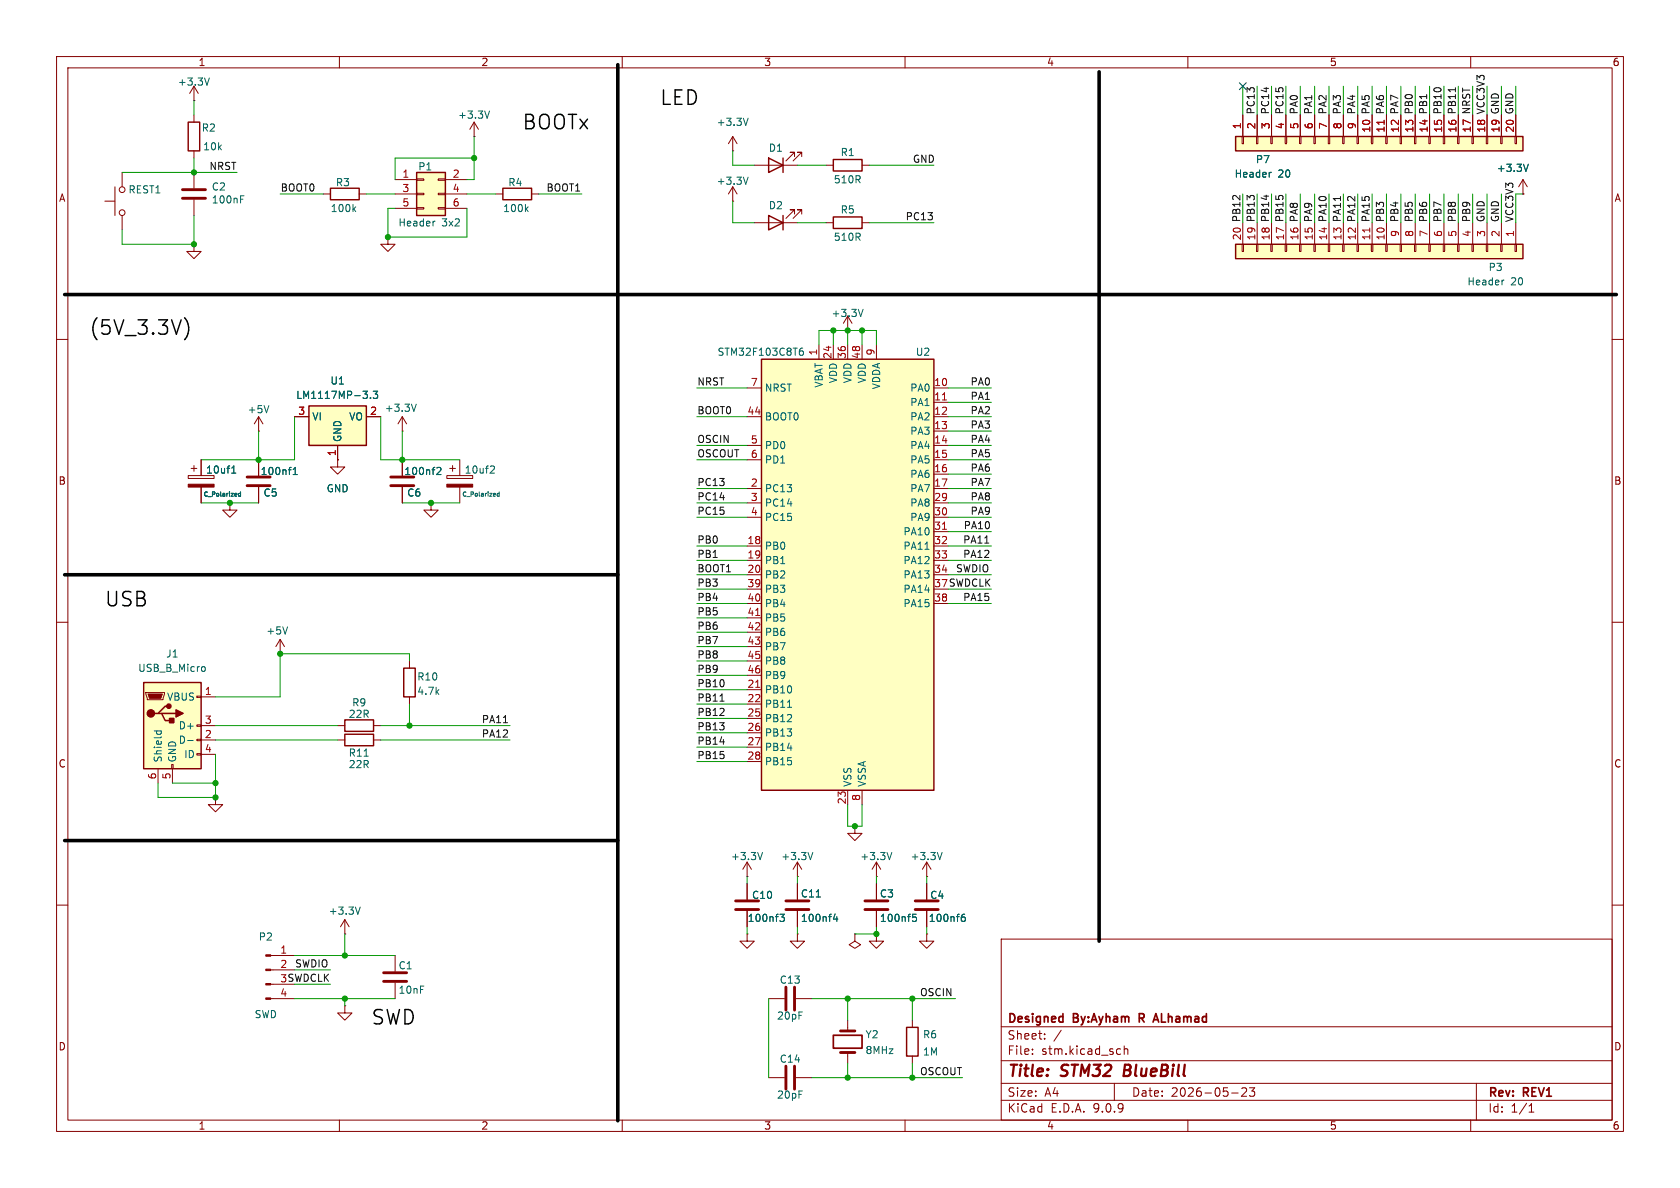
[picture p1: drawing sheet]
<svg xmlns="http://www.w3.org/2000/svg" width="297mm" height="210mm" viewBox="0 0 297 210" stroke-linecap="round" stroke-linejoin="round" font-family="sans-serif">
<g fill="none" stroke="#840000" stroke-width=".18">
<path d="M10 10h277v190h-277zM12 12h273v186h-273zM60 10v2M110 10v2M160 10v2M210 10v2M260 10v2M57.1 34.3h1.3M63.5 34.3h1.3M10 60h2M45.7 76.2h.1M45.7 73.7l-.7 1.2"/>
<path d="M45.7 73.7l.8 1.2M45.7 73.7v2.5M285 60h2M45.7 81.3v2.8M45.7 86.1v2.8M10 110h2M49.5 115.6h.1M49.5 113l-.7 1.3M49.5 113l.8 1.3M49.5 113v2.6M285 110h2M132.1 154.9h.1"/>
<path d="M132.1 152.4l-.8 1.3M132.1 152.4l.7 1.3M132.1 152.4v2.5M141 156.2v2.8M163.8 154.9h.1M163.8 152.4l-.7 1.3M163.8 152.4l.8 1.3M163.8 152.4v2.5M10 160h2M69.8 168.9v2.8M69.8 173.7v2.8M132.1 165.1v1.3h1.2l-1.2 1.2-1.3-1.2h1.3"/>
<path d="M132.1 165.1h.1M141 161v2.8M151.1 165.1v1.3l1 .6-1 .6-1-.6 1-.6M151.1 165.1h.1M177 166h108v32h-108zM285 160h2M60 198v2M110 198v2M135.9 190.5h2.8M140.7 190.5h2.8M160 198v2M177 194.5h108"/>
<path d="M177 191.5h108M177 187.5h108M177 181.5h108M182.5 186.3v.1M182.5 185.5v.1M184.7 183.6v.1M184.7 182.8v.1M187.6 182.1l-1.3 2M197 191.5v3M197.7 185.4l.4 .1M198.1 186.3l-.4 .1M198.7 185.5l.3-.1 .3 .1 .1 .9"/>
<path d="M198.7 184.9v1.5M210 198v2M217.7 193.2h1.2M219.5 192.4l.6-.1 .2 .1 .1 .3-.9 1.1h.9M220.9 192.3h.9l-.5 .6 .4 .1v.7l-.2 .1h-.4l-.2-.1M260 198v2M261 191.5v6.5M270.3 196.6h.9M270.3 195.5l.4-.4v1.5"/>
</g>
<path d="M198.9 188.2l-.3 2h.8" fill="none" stroke="#840000" stroke-width=".4"/>
<path d="M201.4 180h.6M202 179.2h-.6v1.5M203.8 180.7l.5-1.5 .5 1.5M204 180.3h.7" fill="none" stroke="#840000" stroke-width=".3"/>
<path d="M43.7 84.3h4.1M43.7 85.9h4.1M138.9 159.3h4.1M67.8 172h4.1M67.8 173.5h4.1M138.9 160.8h4.1M138.9 188.5v4M140.5 188.5v4" fill="none" stroke="#840000" stroke-width=".51"/>
<path d="M62.5 36.9l.4 .5M62.9 36.6l-.5 .4M47.5 71.7l-.4 1.3M51.8 83.9h.8M51.8 83l.4-.4v1.3M50.8 110.8l-.4 1.3M134.8 150.7l-.4 1.3M144.3 158.6h.7M166.6 150.7l-.5 1.3M147.6 161.6l-.3 .9h.8M147.9 162v.9" fill="none" stroke="#006464" stroke-width=".18"/>
<path d="M58.4 33.3h5.1v2h-5.1z" fill="none" stroke="#840000" stroke-width=".25"/>
<path d="M25.4 120.7h10.2v15.2h-10.2z" fill="#ffffc2"/>
<path d="M25.4 120.7h10.2v15.2h-10.2zM27.9 126.1h.7l.6 1.3h1.3M28.6 126.1h2.5M29.8 124.8h-.6l-1.3 1.3h-.6" fill="none" stroke="#840000" stroke-width=".25"/>
<g fill="none" stroke="#840000" stroke-width=".18">
<path d="M71.1 76.2h.1M71.1 73.7l-.7 1.2M71.1 73.7l.8 1.2M71.1 73.7v2.5M33.3 84.1h4.5v.5h-4.5zM33.8 82.8h1M34.3 82.3v1M35.6 81.3v2.8M35.6 86.1v2.8M40.6 88.9v1.3h1.3l-1.3 1.2-1.2-1.2h1.2M40.6 88.9h.1M59.7 81.3v1.3h1.3l-1.3 1.2-1.3-1.2h1.3"/>
<path d="M59.7 81.3h.1M25.8 122.4h3.3v.3l-.3 1h-2.8zM27.9 135.9v2.5M30.4 135.1h.2v.8h-.2zM30.5 135.9v2.5M34.8 123.1h.8v.2h-.8zM34.8 128.1h.8v.3h-.8zM34.8 130.7h.8v.2h-.8zM34.8 133.2h.8v.3h-.8zM35.6 123.2h2.5M35.6 128.3h2.5M35.6 130.8h2.5"/>
<path d="M35.6 133.4h2.5M141 154.9h.1M141 152.4l-.8 1.3M141 152.4l.7 1.3M141 152.4v2.5"/>
</g>
<g fill="#840000" stroke="#840000" stroke-width=".18">
<path d="M26.2 122.7h2.5l-.3 .7h-2z"/>
<path d="M33.3 85.6h4.5v.5h-4.5z"/>
</g>
<g fill="#840000" stroke="#840000" stroke-width=".25">
<path d="M30 127h.7v.8h-.7z"/>
<path d="M31.1 125.5l1.3 .6-1.3 .6z"/>
<circle cx="26.7" cy="126.1" r=".63"/>
<circle cx="29.8" cy="124.8" r=".38"/>
</g>
<path d="M73.6 71.4l-.4 1.3M41 83.6h.7M41 82.7l.3-.3v1.2M42.5 87v.7M42.5 87.2h-.2l-.1 .2v.3h.3M35.9 117.8l.3 .1 .1 .2-.1 .5-.3 .1M27.2 129.2h1.3M27.7 129.2v.4M28.5 129.2v.4M33.2 130.9h.9M143.7 150.7l-.4 1.3" fill="none" stroke="#006464" stroke-width=".18"/>
<path d="M54.6 71.8h10.2v6.9h-10.2z" fill="#ffffc2"/>
<path d="M88.9 33.3h5.1v2h-5.1zM54.6 71.8h10.2v6.9h-10.2zM71.4 118.1h2v5.1h-2zM61 127.3h5v2h-5zM61 129.8h5v2h-5zM160.3 181.6h2v5.1h-2z" fill="none" stroke="#840000" stroke-width=".25"/>
<g fill="none" stroke="#840000" stroke-width=".18">
<path d="M34.3 17.8h.1M34.3 15.2l-.8 1.3M34.3 15.2l.8 1.3M34.3 15.2v2.6M34.3 30.5v2.8M34.3 35.3v2.8M87.6 34.3h1.3M94 34.3h1.2M52.1 73.7h2.5M59.7 78.7v2.6M64.8 73.7h2.5M76.2 88.9v1.3h1.3l-1.3 1.2-1.3-1.2h1.3"/>
<path d="M76.2 88.9h.1M72.4 116.8v1.3M59.7 128.3h1.3M59.7 130.8h1.3M66 128.3h1.3M66 130.8h1.3M72.4 123.2v1.3M38.1 141v1.2h1.3l-1.3 1.3-1.3-1.3h1.3M38.1 141h.1M132.1 156.2v2.8M151.1 146.1v1.2h1.3l-1.3 1.3-1.2-1.3h1.2M151.1 146.1h.1"/>
<path d="M61 177.8v1.3h1.2l-1.2 1.2-1.3-1.2h1.3M61 177.8h.1M132.1 161v2.8M141 165.1v1.3h1.2l-1.2 1.2-1.3-1.2h1.3M141 165.1h.1M154.9 165.1v1.3h1.3l-1.3 1.2-1.2-1.2h1.2M154.9 165.1h.1M163.8 165.1v1.3h1.3l-1.3 1.2-1.2-1.2h1.2M163.8 165.1h.1M161.3 180.3v1.3M161.3 186.7v1.3"/>
</g>
<path d="M37 13.8l-.4 1.3M42.5 35.2h.5M42.5 34.6h.6M93 36.9l.4 .5M93.4 36.6l-.5 .4M64.2 69.2h.8l-.5 .4M64.9 69.8v.5M65.5 70.3v.1M66 69.2h.8l-.5 .4 .4 .2v.5l-.2 .1-.5-.1M64.4 133.7h.7M137.9 161.6h.8l-.5 .5 .4 .1 .1 .4-.3 .3h-.3" fill="none" stroke="#006464" stroke-width=".18"/>
<path d="M32.3 33.5h4M32.3 35.1h4M130 159.3h4.1M130 160.8h4.1" fill="none" stroke="#840000" stroke-width=".51"/>
<path d="M134.6 63.5h30.5v76.2h-30.5z" fill="#ffffc2"/>
<path d="M33.3 21.6h2v5.1h-2zM134.6 63.5h30.5v76.2h-30.5z" fill="none" stroke="#840000" stroke-width=".25"/>
<g fill="none" stroke="#840000" stroke-width=".18">
<path d="M18.5 35.6h1.8M20.3 33v5.1M21.6 30.5v2.5M21.6 38.1v2.5M34.3 20.3v1.3M34.3 26.7v1.2M83.8 24.1h.1M83.8 21.6l-.7 1.3M83.8 21.6l.8 1.3M83.8 21.6v2.5M129.5 26.7h.1M129.5 24.1l-.7 1.3"/>
<path d="M129.5 24.1l.8 1.3M129.5 24.1v2.6M34.3 43.2v1.3h1.3l-1.3 1.2-1.3-1.2h1.3M34.3 43.2h.1M68.6 41.9v1.3h1.2l-1.2 1.3-1.3-1.3h1.3M68.6 41.9h.1M132.1 68.6h2.5M132.1 73.7h2.5M132.1 78.7h2.5M144.8 61v2.5M147.3 61v2.5M149.9 61v2.5"/>
<path d="M152.4 61v2.5M154.9 61v2.5M165.1 68.6h2.5M165.1 73.7h2.5M165.1 78.7h2.5M165.1 71.1h2.5M165.1 76.2h2.5M132.1 81.3h2.5M132.1 86.4h2.5M132.1 88.9h2.5M132.1 91.4h2.5M132.1 96.5h2.5"/>
<path d="M132.1 99.1h2.5M165.1 81.3h2.5M165.1 86.4h2.5M165.1 88.9h2.5M165.1 91.4h2.5M165.1 96.5h2.5M165.1 99.1h2.5M165.1 83.8h2.5M165.1 94h2.5M132.1 101.6h2.5M132.1 104.1h2.5M132.1 106.7h2.5"/>
<path d="M132.1 109.2h2.5M132.1 111.8h2.5M132.1 114.3h2.5M132.1 116.8h2.5M132.1 119.4h2.5M165.1 101.6h2.5M165.1 106.7h2.5M132.1 121.9h2.5M132.1 124.5h2.5M132.1 127h2.5M132.1 129.5h2.5M132.1 132.1h2.5"/>
<path d="M132.1 134.6h2.5M149.9 139.7v2.5M152.4 139.7v2.5M154.9 154.9h.1M154.9 152.4v2.5M154.9 156.2v2.8M154.9 152.4l-.7 1.3M154.9 152.4l.8 1.3M163.8 156.2v2.8M47.9 168.9h4.2M47.9 171.5h4.2M47.9 174h4.2"/>
<path d="M47.9 176.5h4.2M61 165.1h.1M61 162.6l-.8 1.2M61 162.6l.7 1.2M61 162.6v2.5M135.9 176.5h2.8M140.7 176.5h2.8M154.9 161v2.8M163.8 161v2.8M149.9 180.3v1.9M149.9 186.1v1.9"/>
<circle cx="21.6" cy="37.6" r=".51"/>
<circle cx="21.6" cy="33.5" r=".51"/>
</g>
<path d="M166.6 70.7h.7M166.6 93.6h.7M133.6 108.8h.7M133.6 121.5h.7" fill="none" stroke="#a90000" stroke-width=".18"/>
<path d="M86.5 19.6l-.4 1.3M132.3 20.9l-.5 1.3M141.3 62.3l.3-.3h.2l.2 .3v.3l-.2 .2-.4-.1-.1-.1M141.9 61.5l-.3 .1-.3 .5M163.5 97.1h.7M139.2 125h.7M157.7 150.7l-.5 1.3M63.7 160.3l-.4 1.3M161.4 161.6h.6M161.4 162.2l.4-.1 .2 .2-.1 .5h-.5M170 162.2l.4-.1 .3 .2-.2 .5-.3 .1-.2-.1M170.5 161.6l-.3 .1-.2 .2" fill="none" stroke="#006464" stroke-width=".18"/>
<g fill="#840000" stroke="#840000" stroke-width=".18">
<path d="M47 168.8h.9v.2h-.9z"/>
<path d="M47 171.3h.9v.3h-.9z"/>
<path d="M47 173.9h.9v.2h-.9z"/>
<path d="M47 176.4h.9v.3h-.9z"/>
</g>
<path d="M152.9 159.3h4.1M161.8 159.3h4.1M138.9 174.5v4.1M140.5 174.5v4.1M152.9 160.8h4.1M161.8 160.8h4.1M148.6 182.2h2.5M148.6 186.1h2.5" fill="none" stroke="#840000" stroke-width=".51"/>
<path d="M147.3 183h5.1v2.3h-5.1z" fill="none" stroke="#840000" stroke-width=".3"/>
<path d="M73.7 30.5h5v7.6h-5z" fill="#ffffc2"/>
<path d="M73.7 30.5h5v7.6h-5zM135.9 38.1l2.5 1.3-2.5 1.2zM135.9 27.9l2.5 1.3-2.5 1.3zM138.4 27.9v2.6M138.4 38.1v2.5M147.3 28.2h5.1v2h-5.1zM147.3 38.4h5.1v2h-5.1z" fill="none" stroke="#840000" stroke-width=".25"/>
<g fill="none" stroke="#840000" stroke-width=".18">
<path d="M69.8 31.8h3.9M69.8 34.3h3.9M69.8 36.8h3.9M73.7 31.6h1.2v.3h-1.2zM73.7 34.2h1.2v.2h-1.2zM73.7 36.7h1.2v.3h-1.2zM77.5 31.6h1.2v.3h-1.2zM77.5 34.2h1.2v.2h-1.2zM77.5 36.7h1.2v.3h-1.2zM78.7 31.8h3.8M78.7 34.3h3.8M78.7 36.8h3.8"/>
<path d="M129.5 35.6h.1M129.5 33l-.7 1.3M129.5 33l.8 1.3M129.5 33v2.6M133.3 39.4h7.7M133.3 29.2h7.7M140.5 37.8v-.7h-.8h.8l-1.6 1.5M140.5 27.7v-.8h-.8h.8l-1.6 1.5M141.7 37.8v-.7h-.7h.7l-1.5 1.5M141.7 27.7v-.8h-.7h.7l-1.5 1.5M146 39.4h1.3M146 29.2h1.3"/>
<path d="M152.4 39.4h1.3M152.4 29.2h1.3M269.2 34.3h.1M269.2 31.8l-.7 1.2M269.2 31.8l.8 1.2M269.2 31.8v2.5M149.9 58.4h.1M149.9 55.9l-.8 1.3M149.9 55.9l.7 1.3M149.9 55.9v2.5M71.1 81.3v2.8M71.1 86.1v2.8"/>
<path d="M79 84.1h4.6v.5h-4.6zM79.5 82.8h1M80 82.3v1M81.3 81.3v2.8M81.3 86.1v2.8"/>
</g>
<path d="M76.9 39.1l-.2 .1M132.3 31.3l-.5 1.3M270.2 29l-.4 1.3M152.6 54.7l-.4 1.3M77.3 82.7l.4-.1 .3 .4-.8 .9h.8M86.9 82.4h.4l.1 .3-.8 .9h.8M88.2 87v.7M88.2 87.2h-.2l-.1 .2 .1 .3h.2" fill="none" stroke="#006464" stroke-width=".18"/>
<path d="M69.1 84.3h4.1M69.1 85.9h4.1" fill="none" stroke="#840000" stroke-width=".51"/>
<path d="M79 85.6h4.6v.5h-4.6z" fill="#840000" stroke="#840000" stroke-width=".18"/>
<path d="M218.4 24.1h50.8v2.6h-50.8z" fill="#ffffc2"/>
<path d="M218.4 24.1h50.8v2.6h-50.8z" fill="none" stroke="#840000" stroke-width=".25"/>
<g fill="none" stroke="#840000" stroke-width=".18">
<path d="M219.6 24.1h.2v1.3h-.2zM219.7 20.3v3.8M222.1 24.1h.3v1.3h-.3zM222.2 20.3v3.8M224.7 24.1h.2v1.3h-.2zM224.8 20.3v3.8M227.2 24.1h.3v1.3h-.3zM227.3 20.3v3.8M229.7 24.1h.3v1.3h-.3zM229.9 20.3v3.8M232.3 24.1h.2v1.3h-.2zM232.4 20.3v3.8"/>
<path d="M234.8 24.1h.3v1.3h-.3zM234.9 20.3v3.8M237.4 24.1h.2v1.3h-.2zM237.5 20.3v3.8M239.9 24.1h.3v1.3h-.3zM240 20.3v3.8M242.4 24.1h.3v1.3h-.3zM242.6 20.3v3.8M245 24.1h.2v1.3h-.2zM245.1 20.3v3.8M247.5 24.1h.3v1.3h-.3zM247.6 20.3v3.8"/>
<path d="M250.1 24.1h.2v1.3h-.2zM250.2 20.3v3.8M252.6 24.1h.3v1.3h-.3zM252.7 20.3v3.8M255.1 24.1h.3v1.3h-.3zM255.3 20.3v3.8M257.7 24.1h.2v1.3h-.2zM257.8 20.3v3.8M260.2 24.1h.3v1.3h-.3zM260.3 20.3v3.8M262.8 24.1h.2v1.3h-.2zM262.9 20.3v3.8"/>
<path d="M265.3 24.1h.3v1.3h-.3zM265.4 20.3v3.8M267.8 24.1h.3v1.3h-.3zM268 20.3v3.8"/>
</g>
<path d="M244.7 21.3v.7" fill="none" stroke="#a90000" stroke-width=".18"/>
<path d="M224.7 30.5h-.2" fill="none" stroke="#006464" stroke-width=".18"/>
<path d="M218.4 43.2h50.8v2.5h-50.8z" fill="#ffffc2"/>
<path d="M218.4 43.2h50.8v2.5h-50.8z" fill="none" stroke="#840000" stroke-width=".25"/>
<g fill="none" stroke="#840000" stroke-width=".18">
<path d="M219.7 20.3v3.8M219.7 39.4v3.8M222.2 20.3v3.8M222.2 39.4v3.8M224.8 20.3v3.8M224.8 39.4v3.8M227.3 20.3v3.8M227.3 39.4v3.8M229.9 20.3v3.8M229.9 39.4v3.8M232.4 20.3v3.8M232.4 39.4v3.8"/>
<path d="M234.9 20.3v3.8M234.9 39.4v3.8M237.5 20.3v3.8M237.5 39.4v3.8M240 20.3v3.8M240 39.4v3.8M242.6 20.3v3.8M242.6 39.4v3.8M245.1 20.3v3.8M245.1 39.4v3.8M247.6 20.3v3.8M247.6 39.4v3.8"/>
<path d="M250.2 20.3v3.8M250.2 39.4v3.8M252.7 20.3v3.8M252.7 39.4v3.8M255.3 20.3v3.8M255.3 39.4v3.8M257.8 20.3v3.8M257.8 39.4v3.8M260.3 20.3v3.8M260.3 39.4v3.8M262.9 20.3v3.8M262.9 39.4v3.8"/>
<path d="M265.4 20.3v3.8M265.4 39.4v3.8M268 20.3v3.8M268 39.4v3.8M269.2 34.3h.1M219.6 43.2h.2v1.3h-.2zM222.1 43.2h.3v1.3h-.3zM224.7 43.2h.2v1.3h-.2zM227.2 43.2h.3v1.3h-.3zM229.7 43.2h.3v1.3h-.3zM232.3 43.2h.2v1.3h-.2zM234.8 43.2h.3v1.3h-.3z"/>
<path d="M237.4 43.2h.2v1.3h-.2zM239.9 43.2h.3v1.3h-.3zM242.4 43.2h.3v1.3h-.3zM245 43.2h.2v1.3h-.2zM247.5 43.2h.3v1.3h-.3zM250.1 43.2h.2v1.3h-.2zM252.6 43.2h.3v1.3h-.3zM255.1 43.2h.3v1.3h-.3zM257.7 43.2h.2v1.3h-.2zM260.2 43.2h.3v1.3h-.3zM262.8 43.2h.2v1.3h-.2zM265.3 43.2h.3v1.3h-.3z"/>
<path d="M267.8 43.2h.3v1.3h-.3zM52.1 73.7h2.5M59.7 78.7v2.6M64.8 73.7h2.5M35.6 81.3v2.8M35.6 86.1v2.8M40.6 88.9h.1M45.7 81.3v2.8M45.7 86.1v2.8M59.7 81.3h.1M71.1 81.3v2.8M71.1 86.1v2.8"/>
<path d="M76.2 88.9h.1M132.1 156.2v2.8M141 156.2v2.8M154.9 156.2v2.8M163.8 156.2v2.8M132.1 161v2.8M141 161v2.8M154.9 161v2.8M163.8 161v2.8"/>
</g>
<path d="M244.7 21.3v.7M242.2 40.3v.7" fill="none" stroke="#a90000" stroke-width=".18"/>
<g fill="none" stroke="#006464" stroke-width=".18">
<path d="M224.7 30.5h-.2M270.2 29l-.4 1.3M265.9 49.5l-.2 .1M64.2 69.2h.8l-.5 .4M64.9 69.8v.5M65.5 70.3v.1M66 69.2h.8l-.5 .4 .4 .2v.5l-.2 .1-.5-.1M41 83.6h.7M41 82.7l.3-.3v1.2M42.5 87v.7M42.5 87.2h-.2l-.1 .2v.3h.3M51.8 83.9h.8"/>
<path d="M51.8 83l.4-.4v1.3M77.3 82.7l.4-.1 .3 .4-.8 .9h.8M144.3 158.6h.7M137.9 161.6h.8l-.5 .5 .4 .1 .1 .4-.3 .3h-.3M147.6 161.6l-.3 .9h.8M147.9 162v.9M161.4 161.6h.6M161.4 162.2l.4-.1 .2 .2-.1 .5h-.5M170 162.2l.4-.1 .3 .2-.2 .5-.3 .1-.2-.1M170.5 161.6l-.3 .1-.2 .2"/>
</g>
<path d="M257.3 15.5v.7M237 34.7v.8M174.1 96h.7M89 127.8h.7M127.3 123.9h.7" fill="none" stroke="#0f0f0f" stroke-width=".18"/>
<path d="M109.2 11.4v186.7M194.3 12.7v153.7M11.4 52.1h274.3M11.4 101.6h97.8M11.4 148.6h97.8" fill="none" stroke="#000" stroke-width=".63"/>
<g fill="none" stroke="#009600" stroke-width=".18">
<path d="M34.3 17.8v2.5M219.7 15.2v5.1M222.2 15.2v5.1M224.8 15.2v5.1M227.3 15.2v5.1M229.9 15.2v5.1M232.4 15.2v5.1M234.9 15.2v5.1M237.5 15.2v5.1M240 15.2v5.1M242.6 15.2v5.1M245.1 15.2v5.1"/>
<path d="M247.6 15.2v5.1M250.2 15.2v5.1M252.7 15.2v5.1M255.3 15.2v5.1M257.8 15.2v5.1M260.3 15.2v5.1M262.9 15.2v5.1M265.4 15.2v5.1M268 15.2v5.1M21.6 30.5h20.3M34.3 38.1v5.1h-12.7v-2.6M34.3 27.9v2.6"/>
<path d="M49.5 34.3h7.6M64.8 34.3h5M69.8 36.8h-1.2v5.1h13.9v-5.1M82.5 34.3h5.1M83.8 24.1v7.7h-1.3M83.8 27.9h-14v3.9M95.2 34.3h7.7M129.5 26.7v2.5h3.8M129.5 35.6v3.8h3.8M141 29.2h5M141 39.4h5M153.7 29.2h11.4"/>
<path d="M153.7 39.4h11.4M219.7 34.3v5.1M222.2 34.3v5.1M224.8 34.3v5.1M227.3 34.3v5.1M229.9 34.3v5.1M232.4 34.3v5.1M234.9 34.3v5.1M237.5 34.3v5.1M240 34.3v5.1M242.6 34.3v5.1M245.1 34.3v5.1"/>
<path d="M247.6 34.3v5.1M250.2 34.3v5.1M252.7 34.3v5.1M255.3 34.3v5.1M257.8 34.3v5.1M260.3 34.3v5.1M262.9 34.3v5.1M265.4 34.3v5.1M269.2 34.3h-1.2v5.1M147.3 58.4v2.6M149.9 58.4v2.6M152.4 58.4v2.6"/>
<path d="M45.7 76.2v5.1M52.1 73.7v7.6h-16.5M67.3 73.7v7.6h14M71.1 76.2v5.1M123.2 68.6h8.9M123.2 73.7h8.9M123.2 78.7h8.9M144.8 61v-2.6h10.1v2.6M167.6 68.6h7.7M167.6 76.2h7.7M167.6 73.7h7.7M167.6 71.1h7.7"/>
<path d="M167.6 78.7h7.7M35.6 88.9h10.1M71.1 88.9h10.2M123.2 99.1h8.9M123.2 81.3h8.9M123.2 88.9h8.9M123.2 86.4h8.9M123.2 91.4h8.9M123.2 96.5h8.9M167.6 99.1h7.7M167.6 81.3h7.7M167.6 88.9h7.7"/>
<path d="M167.6 86.4h7.7M167.6 83.8h7.7M167.6 94h7.7M167.6 91.4h7.7M167.6 96.5h7.7M72.4 116.8v-1.2h-22.9v7.6h-11.4M123.2 119.4h8.9M123.2 116.8h8.9M123.2 111.8h8.9M123.2 114.3h8.9M123.2 101.6h8.9M123.2 109.2h8.9"/>
<path d="M123.2 106.7h8.9M123.2 104.1h8.9M167.6 101.6h7.7M167.6 106.7h7.7M167.6 104.1h7.7M30.5 138.4h7.6M38.1 133.4v7.6h-10.2v-2.6M38.1 130.8h21.6M38.1 128.3h21.6M67.3 130.8h22.9M67.3 128.3h22.9M72.4 124.5v3.8"/>
<path d="M123.2 124.5h8.9M123.2 121.9h8.9M123.2 127h8.9M123.2 129.5h8.9M123.2 132.1h8.9M123.2 134.6h8.9M132.1 154.9v1.3M141 154.9v1.3M149.9 142.2v3.9h2.5v-3.9M154.9 154.9v1.3M163.8 154.9v1.3M52.1 168.9h17.7"/>
<path d="M52.1 176.5h17.7M52.1 174h6.3M52.1 171.5h6.3M61 165.1v3.8M61 176.5v1.3M132.1 163.8v1.3M135.9 176.5v14M141 163.8v1.3M143.5 176.5h25.4M149.9 176.5v3.8M154.9 163.8v1.3h-3.8M161.3 176.5v3.8"/>
<path d="M163.8 163.8v1.3M143.5 190.5h26.7M149.9 188v2.5M161.3 188v2.5"/>
</g>
<path d="M219.1 14.6l1.2 1.2M220.3 14.6l-1.2 1.2" fill="none" stroke="#000084" stroke-width=".18"/>
<path d="M32.6 56.2a2.91 2.91 0 0 1 0 3.8" fill="none" stroke="#000" stroke-width=".25"/>
<g fill="#009600" stroke="#009600" stroke-width=".18">
<circle cx="49.5" cy="115.6" r=".46"/>
<circle cx="38.1" cy="141" r=".46"/>
<circle cx="61" cy="176.5" r=".46"/>
<circle cx="38.1" cy="138.4" r=".46"/>
<circle cx="61" cy="168.9" r=".46"/>
<circle cx="149.9" cy="176.5" r=".46"/>
<circle cx="154.9" cy="165.1" r=".46"/>
<circle cx="149.9" cy="190.5" r=".46"/>
<circle cx="161.3" cy="190.5" r=".46"/>
<circle cx="161.3" cy="176.5" r=".46"/>
<circle cx="72.4" cy="128.3" r=".46"/>
<circle cx="76.2" cy="88.9" r=".46"/>
<circle cx="45.7" cy="81.3" r=".46"/>
<circle cx="40.6" cy="88.9" r=".46"/>
<circle cx="34.3" cy="43.2" r=".46"/>
<circle cx="34.3" cy="30.5" r=".46"/>
<circle cx="151.1" cy="146.1" r=".46"/>
<circle cx="68.6" cy="41.9" r=".46"/>
<circle cx="83.8" cy="27.9" r=".46"/>
<circle cx="71.1" cy="81.3" r=".46"/>
<circle cx="149.9" cy="58.4" r=".46"/>
<circle cx="152.4" cy="58.4" r=".46"/>
<circle cx="147.3" cy="58.4" r=".46"/>
</g>
<g font-size="3.5">
<text x="92.2" y="23.2">BOOTx</text>
<text x="116.6" y="18.9">LED</text>
<text x="15.7" y="59.6">(5V_3.3V)</text>
<text x="18.4" y="107.6">USB</text>
<text x="65.5" y="181.5">SWD</text>
</g>
<g font-size="2.8" fill="#840000">
<text x="178" y="190.9">Title:</text>
<text x="187.7" y="190.9">STM32</text>
<text x="199.5" y="190.9">BlueBill</text>
</g>
<g font-size="2.1" fill="#840000">
<text x="178" y="184">Sheet:</text>
<text x="178" y="181.2">Designed</text>
<text x="189.8" y="181.2">By:Ayham</text>
<text x="202.1" y="181.2">R</text>
<text x="205.3" y="181.2">ALhamad</text>
<text x="178" y="186.7">File:</text>
<text x="184.1" y="186.7">stm.kicad_sch</text>
<text x="178" y="196.9">KiCad</text>
<text x="178" y="194.1">Size:</text>
<text x="184.7" y="194.1">A4</text>
<text x="185.7" y="196.9">E.D.A.</text>
<text x="193.3" y="196.9">9.0.9</text>
<text x="200" y="194.1">Date:</text>
<text x="207" y="194.1">2026-05-23</text>
<text x="263" y="194.3">Rev:</text>
<text x="263" y="196.9">Id:</text>
<text x="267.1" y="196.9">1/1</text>
<text x="269.4" y="194.3">REV1</text>
</g>
<g font-size="1.8" fill="#840000">
<text x="35" y="11.9">1</text>
<text x="85" y="11.9">2</text>
<text x="135" y="11.9">3</text>
<text x="185" y="11.9">4</text>
<text x="235" y="11.9">5</text>
<text x="285" y="11.9">6</text>
<text x="10.3" y="35.9">A</text>
<text x="285.3" y="35.9">A</text>
<text x="10.3" y="85.9">B</text>
<text x="285.3" y="85.9">B</text>
<text x="10.3" y="135.9">C</text>
<text x="285.3" y="135.9">C</text>
<text x="10.3" y="185.9">D</text>
<text x="285.3" y="185.9">D</text>
<text x="35" y="199.9">1</text>
<text x="85" y="199.9">2</text>
<text x="135" y="199.9">3</text>
<text x="185" y="199.9">4</text>
<text x="235" y="199.9">5</text>
<text x="285" y="199.9">6</text>
</g>
<g font-size="1.8" fill="#006464">
<text x="31.3" y="15.3">+3.3V</text>
<text x="35.6" y="23.5">R2</text>
<text x="80.9" y="21.2">+3.3V</text>
<text x="126.6" y="22.5">+3.3V</text>
<text x="35.8" y="26.8">10k</text>
<text x="135.8" y="27">D1</text>
<text x="148.5" y="27.8">R1</text>
<text x="221.9" y="29.1">P7</text>
<text x="22.6" y="34.4">REST1</text>
<text x="37.3" y="33.9">C2</text>
<text x="59.3" y="33.1">R3</text>
<text x="73.8" y="30.3">P1</text>
<text x="89.8" y="33.1">R4</text>
<text x="126.6" y="32.9">+3.3V</text>
<text x="147.3" y="32.6">510R</text>
<text x="218.2" y="31.6">Header</text>
<text x="225.9" y="31.6">20</text>
<text x="264.5" y="30.6">+3.3V</text>
<text x="37.3" y="36.2">100nF</text>
<text x="58.4" y="37.7">100k</text>
<text x="70.3" y="40.2">Header</text>
<text x="78.1" y="40.2">3x2</text>
<text x="88.9" y="37.7">100k</text>
<text x="135.8" y="37.2">D2</text>
<text x="148.5" y="37.9">R5</text>
<text x="147.3" y="42.8">510R</text>
<text x="259.3" y="50.6">Header</text>
<text x="263.1" y="48.1">P3</text>
<text x="267.1" y="50.6">20</text>
<text x="146.9" y="56.2">+3.3V</text>
<text x="126.8" y="63.1">STM32F103C8T6</text>
<text x="161.8" y="63.1">U2</text>
<text x="52.3" y="70.7">LM1117MP-3.3</text>
<text x="58.3" y="68.2">U1</text>
<text x="135.1" y="69.4">NRST</text>
<text x="145.6" y="68.6" transform="rotate(-90 145.6 68.6)">VBAT</text>
<text x="148.2" y="67.8" transform="rotate(-90 148.2 67.8)">VDD</text>
<text x="150.7" y="67.8" transform="rotate(-90 150.7 67.8)">VDD</text>
<text x="153.3" y="67.8" transform="rotate(-90 153.3 67.8)">VDD</text>
<text x="155.8" y="68.9" transform="rotate(-90 155.8 68.9)">VDDA</text>
<text x="160.8" y="69.4">PA0</text>
<text x="160.8" y="72">PA1</text>
<text x="43.7" y="73.3">+5V</text>
<text x="55.1" y="74.5">VI</text>
<text x="61.6" y="74.5">VO</text>
<text x="67.9" y="73">+3.3V</text>
<text x="135.1" y="74.5">BOOT0</text>
<text x="160.8" y="74.5">PA2</text>
<text x="160.8" y="77.1">PA3</text>
<text x="36.3" y="83.9">10uf1</text>
<text x="60.6" y="78.2" transform="rotate(-90 60.6 78.2)">GND</text>
<text x="82.1" y="83.9">10uf2</text>
<text x="135.1" y="79.6">PD0</text>
<text x="135.1" y="82.1">PD1</text>
<text x="160.8" y="79.6">PA4</text>
<text x="160.8" y="82.1">PA5</text>
<text x="46" y="84.2">100nf1</text>
<text x="46.5" y="88">C5</text>
<text x="57.7" y="87.2">GND</text>
<text x="71.4" y="84.2">100nf2</text>
<text x="71.9" y="88">C6</text>
<text x="135.1" y="87.2">PC13</text>
<text x="135.1" y="89.8">PC14</text>
<text x="160.8" y="84.7">PA6</text>
<text x="160.8" y="87.2">PA7</text>
<text x="160.8" y="89.8">PA8</text>
<text x="135.1" y="92.3">PC15</text>
<text x="159.6" y="94.8">PA10</text>
<text x="160.8" y="92.3">PA9</text>
<text x="135.1" y="97.4">PB0</text>
<text x="135.1" y="99.9">PB1</text>
<text x="159.6" y="97.4">PA11</text>
<text x="159.6" y="99.9">PA12</text>
<text x="135.1" y="102.5">PB2</text>
<text x="135.1" y="105">PB3</text>
<text x="135.1" y="107.5">PB4</text>
<text x="159.6" y="102.5">PA13</text>
<text x="159.6" y="105">PA14</text>
<text x="159.6" y="107.5">PA15</text>
<text x="47" y="112.4">+5V</text>
<text x="135.1" y="110.1">PB5</text>
<text x="135.1" y="112.6">PB6</text>
<text x="24.3" y="119">USB_B_Micro</text>
<text x="29.3" y="116.4">J1</text>
<text x="135.1" y="115.2">PB7</text>
<text x="135.1" y="117.7">PB8</text>
<text x="29.4" y="124.1">VBUS</text>
<text x="62.2" y="125.1">R9</text>
<text x="73.7" y="123">4.7k</text>
<text x="73.7" y="120.5">R10</text>
<text x="135.1" y="120.2">PB9</text>
<text x="135.1" y="122.8">PB10</text>
<text x="135.1" y="125.3">PB11</text>
<text x="31.5" y="129.1">D+</text>
<text x="31.5" y="131.7">D-</text>
<text x="61.6" y="127.1">22R</text>
<text x="135.1" y="127.9">PB12</text>
<text x="135.1" y="130.4">PB13</text>
<text x="28.8" y="134.9" transform="rotate(-90 28.8 134.9)">Shield</text>
<text x="31.3" y="134.9" transform="rotate(-90 31.3 134.9)">GND</text>
<text x="32.5" y="134.2">ID</text>
<text x="61.6" y="134">R11</text>
<text x="61.6" y="136">22R</text>
<text x="135.1" y="132.9">PB14</text>
<text x="135.1" y="135.5">PB15</text>
<text x="150.7" y="139.2" transform="rotate(-90 150.7 139.2)">VSS</text>
<text x="153.3" y="139.2" transform="rotate(-90 153.3 139.2)">VSSA</text>
<text x="129.1" y="152.2">+3.3V</text>
<text x="138" y="152.2">+3.3V</text>
<text x="152" y="152.2">+3.3V</text>
<text x="160.9" y="152.2">+3.3V</text>
<text x="58" y="161.9">+3.3V</text>
<text x="132.9" y="159.1">C10</text>
<text x="141.5" y="158.9">C11</text>
<text x="155.5" y="158.9">C3</text>
<text x="164.3" y="159.1">C4</text>
<text x="45.6" y="166.5">P2</text>
<text x="132.1" y="163.2">100nf3</text>
<text x="141.5" y="163.2">100nf4</text>
<text x="155.5" y="163.2">100nf5</text>
<text x="164.1" y="163.2">100nf6</text>
<text x="70.4" y="171.6">C1</text>
<text x="70.4" y="175.9">10nF</text>
<text x="137.8" y="174.1">C13</text>
<text x="44.9" y="180.2">SWD</text>
<text x="137.3" y="180.4">20pF</text>
<text x="152.9" y="183.7">Y2</text>
<text x="163.1" y="183.7">R6</text>
<text x="137.8" y="188.1">C14</text>
<text x="152.9" y="186.5">8MHz</text>
<text x="163.1" y="186.8">1M</text>
<text x="137.3" y="194.4">20pF</text>
</g>
<g font-size="1.8" fill="#a90000">
<text x="219.5" y="22.9" transform="rotate(-90 219.5 22.9)">1</text>
<text x="222" y="22.9" transform="rotate(-90 222 22.9)">2</text>
<text x="224.5" y="22.9" transform="rotate(-90 224.5 22.9)">3</text>
<text x="227.1" y="22.9" transform="rotate(-90 227.1 22.9)">4</text>
<text x="229.6" y="22.9" transform="rotate(-90 229.6 22.9)">5</text>
<text x="232.2" y="22.9" transform="rotate(-90 232.2 22.9)">6</text>
<text x="234.7" y="22.9" transform="rotate(-90 234.7 22.9)">7</text>
<text x="237.2" y="22.9" transform="rotate(-90 237.2 22.9)">8</text>
<text x="239.8" y="22.9" transform="rotate(-90 239.8 22.9)">9</text>
<text x="242.3" y="23.5" transform="rotate(-90 242.3 23.5)">10</text>
<text x="244.9" y="23.5" transform="rotate(-90 244.9 23.5)">11</text>
<text x="247.4" y="23.5" transform="rotate(-90 247.4 23.5)">12</text>
<text x="249.9" y="23.5" transform="rotate(-90 249.9 23.5)">13</text>
<text x="252.5" y="23.5" transform="rotate(-90 252.5 23.5)">14</text>
<text x="255" y="23.5" transform="rotate(-90 255 23.5)">15</text>
<text x="257.6" y="23.5" transform="rotate(-90 257.6 23.5)">16</text>
<text x="260.1" y="23.5" transform="rotate(-90 260.1 23.5)">17</text>
<text x="262.6" y="23.5" transform="rotate(-90 262.6 23.5)">18</text>
<text x="265.2" y="23.5" transform="rotate(-90 265.2 23.5)">19</text>
<text x="267.7" y="23.5" transform="rotate(-90 267.7 23.5)">20</text>
<text x="71" y="31.5">1</text>
<text x="71" y="34">3</text>
<text x="79.9" y="31.5">2</text>
<text x="79.9" y="34">4</text>
<text x="71" y="36.6">5</text>
<text x="79.9" y="36.6">6</text>
<text x="247.4" y="42" transform="rotate(-90 247.4 42)">9</text>
<text x="249.9" y="42" transform="rotate(-90 249.9 42)">8</text>
<text x="252.5" y="42" transform="rotate(-90 252.5 42)">7</text>
<text x="255" y="42" transform="rotate(-90 255 42)">6</text>
<text x="257.6" y="42" transform="rotate(-90 257.6 42)">5</text>
<text x="260.1" y="42" transform="rotate(-90 260.1 42)">4</text>
<text x="262.6" y="42" transform="rotate(-90 262.6 42)">3</text>
<text x="265.2" y="42" transform="rotate(-90 265.2 42)">2</text>
<text x="267.7" y="42" transform="rotate(-90 267.7 42)">1</text>
<text x="219.5" y="42.6" transform="rotate(-90 219.5 42.6)">20</text>
<text x="222" y="42.6" transform="rotate(-90 222 42.6)">19</text>
<text x="224.5" y="42.6" transform="rotate(-90 224.5 42.6)">18</text>
<text x="227.1" y="42.6" transform="rotate(-90 227.1 42.6)">17</text>
<text x="229.6" y="42.6" transform="rotate(-90 229.6 42.6)">16</text>
<text x="232.2" y="42.6" transform="rotate(-90 232.2 42.6)">15</text>
<text x="234.7" y="42.6" transform="rotate(-90 234.7 42.6)">14</text>
<text x="237.2" y="42.6" transform="rotate(-90 237.2 42.6)">13</text>
<text x="239.8" y="42.6" transform="rotate(-90 239.8 42.6)">12</text>
<text x="242.3" y="42.6" transform="rotate(-90 242.3 42.6)">11</text>
<text x="244.9" y="42.6" transform="rotate(-90 244.9 42.6)">10</text>
<text x="144.5" y="62.9" transform="rotate(-90 144.5 62.9)">1</text>
<text x="147.1" y="63.5" transform="rotate(-90 147.1 63.5)">24</text>
<text x="149.6" y="63.5" transform="rotate(-90 149.6 63.5)">36</text>
<text x="152.1" y="63.5" transform="rotate(-90 152.1 63.5)">48</text>
<text x="154.7" y="62.9" transform="rotate(-90 154.7 62.9)">9</text>
<text x="132.6" y="68.3">7</text>
<text x="165.1" y="68.3">10</text>
<text x="165.1" y="70.9">11</text>
<text x="52.6" y="73.4">3</text>
<text x="65.3" y="73.4">2</text>
<text x="132" y="73.4">44</text>
<text x="165.1" y="73.4">12</text>
<text x="165.1" y="75.9">13</text>
<text x="59.4" y="80.7" transform="rotate(-90 59.4 80.7)">1</text>
<text x="132.6" y="78.5">5</text>
<text x="132.6" y="81">6</text>
<text x="165.1" y="78.5">14</text>
<text x="165.1" y="81">15</text>
<text x="165.1" y="83.6">16</text>
<text x="132.6" y="86.1">2</text>
<text x="132.6" y="88.6">3</text>
<text x="165.1" y="86.1">17</text>
<text x="165.1" y="88.6">29</text>
<text x="132.6" y="91.2">4</text>
<text x="165.1" y="91.2">30</text>
<text x="165.1" y="93.7">31</text>
<text x="132" y="96.3">18</text>
<text x="132" y="98.8">19</text>
<text x="132" y="101.3">20</text>
<text x="165.1" y="96.3">32</text>
<text x="165.1" y="98.8">33</text>
<text x="165.1" y="101.3">34</text>
<text x="132" y="103.9">39</text>
<text x="132" y="106.4">40</text>
<text x="165.1" y="106.4">38</text>
<text x="132" y="109">41</text>
<text x="132" y="111.5">42</text>
<text x="132" y="114">43</text>
<text x="132" y="116.6">45</text>
<text x="132" y="119.1">46</text>
<text x="36.1" y="122.9">1</text>
<text x="132" y="121.7">21</text>
<text x="132" y="124.2">22</text>
<text x="36.1" y="128">3</text>
<text x="36.1" y="130.6">2</text>
<text x="132" y="126.7">25</text>
<text x="132" y="129.3">26</text>
<text x="132" y="131.8">27</text>
<text x="27.7" y="137.9" transform="rotate(-90 27.7 137.9)">6</text>
<text x="30.2" y="137.9" transform="rotate(-90 30.2 137.9)">5</text>
<text x="36.1" y="133.1">4</text>
<text x="132" y="134.4">28</text>
<text x="149.6" y="142.3" transform="rotate(-90 149.6 142.3)">23</text>
<text x="152.1" y="141.7" transform="rotate(-90 152.1 141.7)">8</text>
<text x="49.5" y="168.7">1</text>
<text x="49.5" y="171.2">2</text>
<text x="49.5" y="176.3">4</text>
</g>
<g font-size="1.8" fill="#0f0f0f">
<text x="221.9" y="20.3" transform="rotate(-90 221.9 20.3)">PC13</text>
<text x="224.4" y="20.3" transform="rotate(-90 224.4 20.3)">PC14</text>
<text x="227" y="20.3" transform="rotate(-90 227 20.3)">PC15</text>
<text x="229.5" y="20.3" transform="rotate(-90 229.5 20.3)">PA0</text>
<text x="232.1" y="20.3" transform="rotate(-90 232.1 20.3)">PA1</text>
<text x="234.6" y="20.3" transform="rotate(-90 234.6 20.3)">PA2</text>
<text x="237.1" y="20.3" transform="rotate(-90 237.1 20.3)">PA3</text>
<text x="239.7" y="20.3" transform="rotate(-90 239.7 20.3)">PA4</text>
<text x="242.2" y="20.3" transform="rotate(-90 242.2 20.3)">PA5</text>
<text x="244.8" y="20.3" transform="rotate(-90 244.8 20.3)">PA6</text>
<text x="247.3" y="20.3" transform="rotate(-90 247.3 20.3)">PA7</text>
<text x="249.8" y="20.3" transform="rotate(-90 249.8 20.3)">PB0</text>
<text x="252.4" y="20.3" transform="rotate(-90 252.4 20.3)">PB1</text>
<text x="254.9" y="20.3" transform="rotate(-90 254.9 20.3)">PB10</text>
<text x="257.5" y="20.3" transform="rotate(-90 257.5 20.3)">PB11</text>
<text x="260" y="20.3" transform="rotate(-90 260 20.3)">NRST</text>
<text x="262.5" y="20.3" transform="rotate(-90 262.5 20.3)">VCC3V3</text>
<text x="265.1" y="20.3" transform="rotate(-90 265.1 20.3)">GND</text>
<text x="267.6" y="20.3" transform="rotate(-90 267.6 20.3)">GND</text>
<text x="161.3" y="28.9">GND</text>
<text x="36.9" y="30.1">NRST</text>
<text x="49.5" y="33.9">BOOT0</text>
<text x="96.5" y="33.9">BOOT1</text>
<text x="160" y="39">PC13</text>
<text x="219.4" y="39.4" transform="rotate(-90 219.4 39.4)">PB12</text>
<text x="221.9" y="39.4" transform="rotate(-90 221.9 39.4)">PB13</text>
<text x="224.4" y="39.4" transform="rotate(-90 224.4 39.4)">PB14</text>
<text x="227" y="39.4" transform="rotate(-90 227 39.4)">PB15</text>
<text x="229.5" y="39.4" transform="rotate(-90 229.5 39.4)">PA8</text>
<text x="232.1" y="39.4" transform="rotate(-90 232.1 39.4)">PA9</text>
<text x="234.6" y="39.4" transform="rotate(-90 234.6 39.4)">PA10</text>
<text x="237.1" y="39.4" transform="rotate(-90 237.1 39.4)">PA11</text>
<text x="239.7" y="39.4" transform="rotate(-90 239.7 39.4)">PA12</text>
<text x="242.2" y="39.4" transform="rotate(-90 242.2 39.4)">PA15</text>
<text x="244.8" y="39.4" transform="rotate(-90 244.8 39.4)">PB3</text>
<text x="247.3" y="39.4" transform="rotate(-90 247.3 39.4)">PB4</text>
<text x="249.8" y="39.4" transform="rotate(-90 249.8 39.4)">PB5</text>
<text x="252.4" y="39.4" transform="rotate(-90 252.4 39.4)">PB6</text>
<text x="254.9" y="39.4" transform="rotate(-90 254.9 39.4)">PB7</text>
<text x="257.5" y="39.4" transform="rotate(-90 257.5 39.4)">PB8</text>
<text x="260" y="39.4" transform="rotate(-90 260 39.4)">PB9</text>
<text x="262.5" y="39.4" transform="rotate(-90 262.5 39.4)">GND</text>
<text x="265.1" y="39.4" transform="rotate(-90 265.1 39.4)">GND</text>
<text x="267.6" y="39.4" transform="rotate(-90 267.6 39.4)">VCC3V3</text>
<text x="123.2" y="68.2">NRST</text>
<text x="171.5" y="68.2">PA0</text>
<text x="171.5" y="70.8">PA1</text>
<text x="123.2" y="73.3">BOOT0</text>
<text x="171.5" y="73.3">PA2</text>
<text x="171.5" y="75.9">PA3</text>
<text x="123.2" y="80.9">OSCOUT</text>
<text x="123.2" y="78.4">OSCIN</text>
<text x="171.5" y="80.9">PA5</text>
<text x="171.5" y="83.5">PA6</text>
<text x="171.5" y="78.4">PA4</text>
<text x="123.2" y="86">PC13</text>
<text x="123.2" y="88.6">PC14</text>
<text x="171.5" y="86">PA7</text>
<text x="171.5" y="88.6">PA8</text>
<text x="123.2" y="91.1">PC15</text>
<text x="170.3" y="93.6">PA10</text>
<text x="171.5" y="91.1">PA9</text>
<text x="123.2" y="96.2">PB0</text>
<text x="123.2" y="98.7">PB1</text>
<text x="123.2" y="101.3">BOOT1</text>
<text x="168.9" y="101.3">SWDIO</text>
<text x="170.2" y="96.2">PA11</text>
<text x="170.2" y="98.7">PA12</text>
<text x="123.2" y="106.3">PB4</text>
<text x="123.2" y="103.8">PB3</text>
<text x="165.1" y="103.9">37 SWDCLK</text>
<text x="170.2" y="106.3">PA15</text>
<text x="123.2" y="114">PB7</text>
<text x="123.2" y="108.9">PB5</text>
<text x="123.2" y="111.4">PB6</text>
<text x="123.2" y="116.5">PB8</text>
<text x="123.2" y="119">PB9</text>
<text x="123.2" y="124.1">PB11</text>
<text x="123.2" y="121.6">PB10</text>
<text x="85.1" y="127.9">PA11</text>
<text x="85.1" y="130.5">PA12</text>
<text x="123.2" y="131.7">PB14</text>
<text x="123.2" y="129.2">PB13</text>
<text x="123.2" y="126.7">PB12</text>
<text x="123.2" y="134.3">PB15</text>
<text x="49.5" y="173.7">3SWDCLK</text>
<text x="52.1" y="171.1">SWDIO</text>
<text x="162.6" y="176.2">OSCIN</text>
<text x="162.6" y="190.2">OSCOUT</text>
</g>
<g font-size="1.1" fill="#006464">
<text x="35.9" y="88">C_Polarized</text>
<text x="81.6" y="88">C_Polarized</text>
</g>
</svg>
